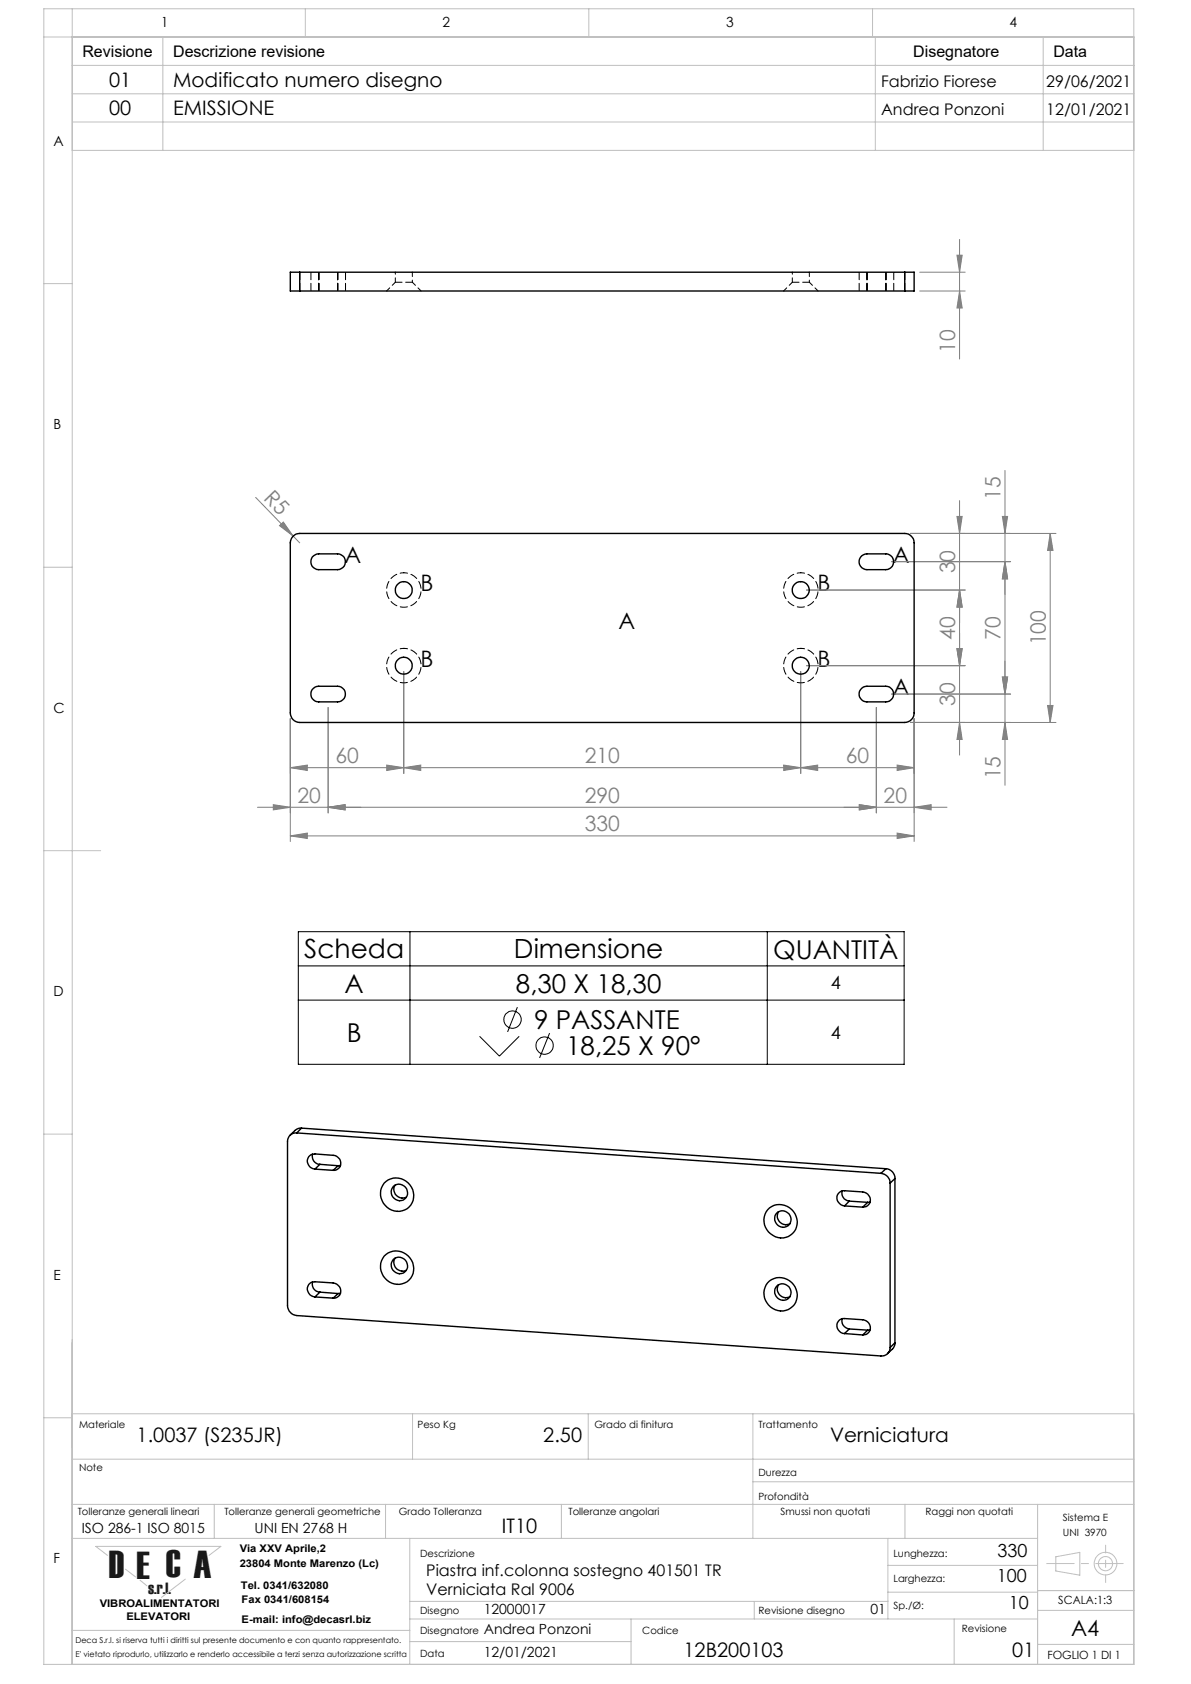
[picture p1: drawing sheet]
<svg xmlns="http://www.w3.org/2000/svg" width="210mm" height="297mm" viewBox="0 0 210 297" stroke-linecap="round" stroke-linejoin="round" font-family="sans-serif">
<g fill="none" stroke="#000" stroke-width=".18">
<path d="M52.6 164.3h106.8v23.4h-106.8zM52.6 176.4h106.8M52.6 170.4h106.8M72.3 164.3v23.4M91.2 177.6l-1.7 4.4M135.3 164.3v23.4M84.6 182.8l3.5 3.5 3.4-3.5M96.9 182.2l-1.8 4.4"/>
<circle cx="90.4" cy="179.8" r="1.53"/>
<circle cx="96" cy="184.4" r="1.53"/>
</g>
<g fill="none" stroke="#808080" stroke-width=".18">
<path d="M162.2 51.3h8M162.2 48h8M168.7 45h1l-.5 3zM169.2 51.3l.5 3h-1zM169.2 42.2v21.1M45.1 87.7l7.7 8M49.3 92.7l.7-.6 1.7 2.4zM157.2 99.1h21M160.5 94.1h25.7M168.7 91.1h1l-.5 3zM169.2 88.3v44.9M176.7 91.1h1l-.5 3z"/>
<path d="M177.2 83v55.5M177.2 99.1l.5 3h-1zM185.2 94.1l.5 3h-1zM185.2 94.1v33.3M71.2 118.4v18M141.2 118.4v18M142.2 117.4h28M142.2 104.1h28M168.7 114.4h1l-.5 3zM169.2 104.1l.5 3h-1zM176.7 119.4h1l-.5 3zM51.2 126.7v21.7"/>
<path d="M51.2 135.4l3-.5v1zM51.2 135.4h110M57.9 124.8v18.6M68.2 134.9l3 .5-3 .5zM71.2 135.4l3-.5v1zM138.2 134.9l3 .5-3 .5zM141.2 135.4l3-.5v1zM154.5 124.8v18.6M157.2 122.4h21M158.2 134.9l3 .5-3 .5zM160.5 127.4h25.7M161.2 126.7v21.7"/>
<path d="M169.2 127.4l.5 3h-1zM177.2 127.4l.5 3h-1zM184.7 124.4h1l-.5 3zM45.4 142.4h121.6M48.2 141.9l3 .5-3 .4zM51.2 147.4l3-.5v1zM51.2 147.4h110M57.9 142.4l3-.5v.9zM151.5 141.9l3 .5-3 .4zM158.2 146.9l3 .5-3 .5zM161.2 142.4l3-.5v.9z"/>
</g>
<g fill="none" stroke="#c0c0c0" stroke-width=".18">
<path d="M7.7 1.5h192.2v292h-192.2zM7.7 6.5h192.2M12.7 1.5v292M12.7 11.5h187.2M12.7 16.5h187.2M28.7 6.5v20M53.8 1.5v5M103.8 1.5v5M153.8 1.5v5M154.3 6.5v20M183.9 6.5v20M12.7 21.5h187.2"/>
<path d="M12.7 26.5h187.2M7.7 50h5M7.7 100h5M7.7 150h10M7.7 200h5M7.7 250h5M12.7 257.3h187.2M12.7 249.3h187.2M72.7 249.3v8M103.7 249.3v8M132.8 249.3v22M12.7 271.3h170.3"/>
<path d="M12.7 265.3h187.2M18.9 274.3l-2-1.6h22l-2 1.6M22.1 276.8l1.8 1.3M24.7 278.7l1.2 1M32.7 278.5l-4.2 3.2M37.8 265.3v6M68 265.3v6M72.2 271.3v22.2M99 265.3v6M132.8 261.3h67.1M156.6 271.3v14.2M156.6 276.1h26.4"/>
<path d="M159.6 265.3v6M183 265.3v28.2M186.2 274.6l4.2-.8v4l-4.2-.7zM12.7 287.5h59.6M72.2 285.5h110.8M72.2 289.5h39.1M72.2 282.4h84.4M111.3 285.5v8M133 282.4v3.1M156.6 280.8h26.4M168.2 285.5v8M183 290h16.9"/>
<path d="M183 284h16.9M183 280.5h16.9"/>
<circle cx="194.9" cy="275.8" r="1.24"/>
<circle cx="194.9" cy="275.8" r="2"/>
</g>
<path d="M184.6 275.8h13.4" fill="none" stroke="#c0c0c0" stroke-width=".18" stroke-dasharray="15.2 1.3 1.3 1.3" stroke-dashoffset="10.4"/>
<path d="M194.9 272.5v6.6" fill="none" stroke="#c0c0c0" stroke-width=".18" stroke-dasharray="15.2 1.3 1.3 1.3" stroke-dashoffset="13.8"/>
<g fill="#808080">
<path d="M49.3 92.7l.7-.6 1.7 2.4z"/>
<path d="M57.9 142.4l3-.5v.9zM48.2 141.9l3 .5-3 .4z"/>
<path d="M151.5 141.9l3 .5-3 .4zM57.9 142.4l3-.5v.9z"/>
<path d="M151.5 141.9l3 .5-3 .4zM161.2 142.4l3-.5v.9z"/>
<path d="M68.2 134.9l3 .5-3 .5zM51.2 135.4l3-.5v1z"/>
<path d="M141.2 135.4l3-.5v1zM158.2 134.9l3 .5-3 .5zM51.2 147.4l3-.5v1zM158.2 146.9l3 .5-3 .5z"/>
<path d="M138.2 134.9l3 .5-3 .5zM71.2 135.4l3-.5v1z"/>
<path d="M168.7 114.4h1l-.5 3zM169.2 104.1l.5 3h-1z"/>
<path d="M169.2 51.3l.5 3h-1zM168.7 45h1l-.5 3z"/>
<path d="M169.2 104.1l.5 3h-1zM168.7 91.1h1l-.5 3zM177.2 99.1l.5 3h-1zM176.7 91.1h1l-.5 3zM177.2 127.4l.5 3h-1zM176.7 119.4h1l-.5 3z"/>
<path d="M168.7 114.4h1l-.5 3zM169.2 127.4l.5 3h-1zM177.2 99.1l.5 3h-1zM176.7 119.4h1l-.5 3zM185.2 94.1l.5 3h-1zM184.7 124.4h1l-.5 3z"/>
</g>
<g fill="none" stroke="#000" stroke-width=".25">
<path d="M52.8 48h-1.6v3.3h1.6M52.8 48v3.3M52.8 51.3h106.7M52.8 48h106.7M159.5 48h1.7v3.3h-1.7M159.5 48v3.3M51.7 94.6a1.4 1.4 0 0 1 1.1-.5h106.7a1.69 1.69 0 0 1 1.7 1.6v30a1.69 1.69 0 0 1-1.7 1.7h-106.7a1.69 1.69 0 0 1-1.6-1.7v-30l.1-.6zM55.3 98l.5-.3h.4h3.3a1.39 1.39 0 0 1 1.4 1.4 1.39 1.39 0 0 1-1.4 1.4h-3.3a1.39 1.39 0 0 1-1.3-.9 1.39 1.39 0 0 1 .4-1.6zM151.9 98l1-.3h3.3a1.39 1.39 0 0 1 1.4 1.4 1.39 1.39 0 0 1-1.4 1.4h-3.3a1.39 1.39 0 0 1-1.3-.9 1.39 1.39 0 0 1 .3-1.6zM55.3 121.4l.3-.2 .6-.2h3.3a1.38 1.38 0 0 1 1.4 1.4 1.38 1.38 0 0 1-1.4 1.4h-3.3a1.36 1.36 0 0 1-1.3-.9 1.36 1.36 0 0 1 .4-1.5zM151.9 121.4l.3-.2 .7-.2h3.3a1.38 1.38 0 0 1 1.4 1.4 1.38 1.38 0 0 1-1.4 1.4h-3.3a1.36 1.36 0 0 1-1.3-.9 1.36 1.36 0 0 1 .3-1.5zM52.3 199.8a1.51 1.51 0 0 0-1.6 1.5v29a1.83 1.83 0 0 0 1.6 1.7l103 7.1a1.46 1.46 0 0 0 1.7-1.4"/>
<path d="M52.3 199.8l103 7.1M53.2 199l-.9 .2-1.1 1M53.2 199l-.9 .8M53.2 199l103 7.1M55.1 203.5a1.41 1.41 0 0 0 1.3 1.8M55.5 206.2a1.34 1.34 0 0 1-1.3-1.3 1.34 1.34 0 0 1 1.3-1.4l3.2 .3a1.32 1.32 0 0 1 1.4 1.3 1.32 1.32 0 0 1-1.4 1.3M55.5 206.2l3.2 .2M56.4 205.3l-.9 .9M56.4 205.3l3.2 .3M59.6 205.6l-.9 .8M60 205.6h-.4M67.7 208.7a3 3 0 0 1 4.4 .1 3 3 0 0 1-.3 4.4 3.1 3.1 0 0 1-3.9-.6 3.1 3.1 0 0 1-.2-3.9z"/>
<path d="M69.4 209.2a1.47 1.47 0 0 1 2.3 .5 1.47 1.47 0 0 1-1.3 2.1 1.53 1.53 0 0 1-1.3-1 1.53 1.53 0 0 1 .3-1.6zM69.6 209a1.52 1.52 0 0 0 .3 1.8 1.52 1.52 0 0 0 1.7 .3M135.4 213.4a3 3 0 0 1 4.3 .1 3 3 0 0 1-.3 4.3 3.1 3.1 0 0 1-3.9-.5 3.1 3.1 0 0 1-.1-3.9zM137 213.9a1.46 1.46 0 0 1 2.3 .5 1.46 1.46 0 0 1-1.3 2.1 1.53 1.53 0 0 1-1.3-1 1.53 1.53 0 0 1 .3-1.6zM137.3 213.7a1.52 1.52 0 0 0 .2 1.8 1.52 1.52 0 0 0 1.8 .3M148.5 210a1.45 1.45 0 0 0 1.3 1.8M148.9 212.7a1.34 1.34 0 0 1-1.3-1.4 1.34 1.34 0 0 1 1.3-1.3l3.2 .2a1.34 1.34 0 0 1 1.4 1.4 1.34 1.34 0 0 1-1.4 1.3M148.9 212.7l3.2 .2M149.8 211.8l-.9 .9M149.8 211.8l3.2 .3M153 212.1l-.9 .8M153.4 212l-.4 .1"/>
<path d="M155.3 206.9a1.75 1.75 0 0 1 1.7 1.8M156.2 206.1a1.69 1.69 0 0 1 1.6 1.8M156.2 206.1l-.9 .8M157 208.7v29M157.8 207.9l-.8 .8M157.8 207.9v28.9M55.1 226.1a1.41 1.41 0 0 0 1.3 1.8M55.5 228.7a1.34 1.34 0 0 1-1.3-1.3 1.34 1.34 0 0 1 1.3-1.3l3.2 .2a1.34 1.34 0 0 1 1.4 1.3 1.34 1.34 0 0 1-1.4 1.3M55.5 228.7l3.2 .2M56.4 227.9l-.9 .8M56.4 227.9l3.2 .2M59.6 228.1l-.9 .8"/>
<path d="M60 228.1h-.4M67.7 221.5a3 3 0 0 1 4.4 .2 3 3 0 0 1-.3 4.4 3.1 3.1 0 0 1-3.9-.6 3.1 3.1 0 0 1-.2-4zM69.4 222.1a1.47 1.47 0 0 1 2.3 .5 1.47 1.47 0 0 1-1.3 2 1.53 1.53 0 0 1-1.3-.9 1.53 1.53 0 0 1 .3-1.6zM69.6 221.9a1.52 1.52 0 0 0 .3 1.8 1.52 1.52 0 0 0 1.7 .3M135.4 226.2a3 3 0 0 1 4.3 .1 3 3 0 0 1-.3 4.4 3.1 3.1 0 0 1-3.9-.5 3.1 3.1 0 0 1-.1-4zM137 226.8a1.46 1.46 0 0 1 2.3 .5 1.46 1.46 0 0 1-1.3 2 1.53 1.53 0 0 1-1.3-.9 1.53 1.53 0 0 1 .3-1.6zM137.3 226.6a1.52 1.52 0 0 0 .2 1.8 1.52 1.52 0 0 0 1.8 .3M148.5 232.6a1.45 1.45 0 0 0 1.3 1.8M148.9 235.2a1.32 1.32 0 0 1-1.3-1.3 1.32 1.32 0 0 1 1.3-1.4l3.2 .3a1.34 1.34 0 0 1 1.4 1.3 1.34 1.34 0 0 1-1.4 1.3M148.9 235.2l3.2 .2M149.8 234.4l-.9 .8M149.8 234.4l3.2 .2"/>
<path d="M153 234.6l-.9 .8M153.4 234.6h-.4M157.8 236.8v.3a2.7 2.7 0 0 1-1.3 1.6M157.8 236.8l-.8 .9"/>
<circle cx="71.2" cy="104.1" r="1.49"/>
<circle cx="71.2" cy="117.4" r="1.49"/>
<circle cx="141.2" cy="117.4" r="1.49"/>
<circle cx="141.2" cy="104.1" r="1.49"/>
</g>
<path d="M71.2 114.3a3 3 0 0 1 2.7 4.5 3 3 0 0 1-5.1 .4 3 3 0 0 1 1.9-4.8l.5-.1M71.2 101a3 3 0 0 1 2.7 4.4 3 3 0 0 1-5.1 .5 3 3 0 0 1 1.9-4.8l.5-.1M141.2 114.3a3 3 0 0 1 2.7 4.5 3 3 0 0 1-5.1 .4 3 3 0 0 1 1.9-4.8l.5-.1M141.2 101a3 3 0 0 1 2.7 4.4 3 3 0 0 1-5.1 .5 3 3 0 0 1 1.9-4.8l.5-.1" fill="none" stroke="#000" stroke-width=".18" stroke-dasharray="1.3 .6" stroke-dashoffset=".6"/>
<path d="M52.9 51.3v-3.3M54.8 48v3.3M56.2 48v3.3M59.5 48v3.3M60.9 51.3v-3.3M151.5 48v3.3M152.9 48v3.3M156.2 48v3.3M157.6 51.3v-3.3M159.5 48v3.3" fill="none" stroke="#000" stroke-width=".18" stroke-dasharray="1.3 .6" stroke-dashoffset="-.1"/>
<path d="M72.7 49.8h-3M142.7 49.8h-3" fill="none" stroke="#000" stroke-width=".18" stroke-dasharray="1.3 .6" stroke-dashoffset=".1"/>
<path d="M69.7 49.8l-1.5 1.5M74.2 51.3l-1.5-1.5M139.7 49.8l-1.5 1.5M144.2 51.3l-1.5-1.5" fill="none" stroke="#000" stroke-width=".18" stroke-dasharray="1.3 .6" stroke-dashoffset=".5"/>
<path d="M69.7 48v1.8M72.7 49.8v-1.8M139.7 48v1.8M142.7 49.8v-1.8" fill="none" stroke="#000" stroke-width=".18" stroke-dasharray="1.3 .6" stroke-dashoffset=".9"/>
<text font-size="6.9" fill="#191924" x="19.2" y="278.3">D E C A</text>
<g font-size="4.7">
<text x="53.7" y="169">Scheda</text>
<text x="90.6" y="169">Dimensione</text>
</g>
<g font-size="4.6">
<text x="136.3" y="169.1">QUANTITÀ</text>
<text x="60.8" y="175.1">A</text>
<text x="91" y="175.1">8,30 X 18,30</text>
<text x="61.1" y="183.8">B</text>
<text x="94.2" y="181.5">9 PASSANTE</text>
<text x="99.8" y="186.1">18,25 X 90°</text>
</g>
<g font-size="4">
<text x="60.7" y="99.3">A</text>
<text x="157.4" y="99.3">A</text>
<text x="74.2" y="104.2">B</text>
<text x="144.2" y="104.2">B</text>
<text x="109.1" y="111">A</text>
<text x="74.2" y="117.6">B</text>
<text x="144.2" y="117.6">B</text>
<text x="157.4" y="122.7">A</text>
</g>
<text font-size="3.9" x="188.8" y="288.6">A4</text>
<g font-size="3.7" fill="#808080">
<text x="168.4" y="62.3" transform="rotate(-90 168.4 62.3)">10</text>
<text x="46.3" y="87.9" transform="rotate(46 46.3 87.9)">R5</text>
<text x="176.4" y="88.1" transform="rotate(-90 176.4 88.1)">15</text>
<text x="168.4" y="101.1" transform="rotate(-90 168.4 101.1)">30</text>
<text x="168.4" y="112.8" transform="rotate(-90 168.4 112.8)">40</text>
<text x="176.4" y="112.8" transform="rotate(-90 176.4 112.8)">70</text>
<text x="184.4" y="113.8" transform="rotate(-90 184.4 113.8)">100</text>
<text x="168.4" y="124.5" transform="rotate(-90 168.4 124.5)">30</text>
<text x="59.1" y="134.6">60</text>
<text x="103.1" y="134.6">210</text>
<text x="149.1" y="134.6">60</text>
<text x="176.4" y="137.5" transform="rotate(-90 176.4 137.5)">15</text>
<text x="52.5" y="141.6">20</text>
<text x="103.1" y="141.6">290</text>
<text x="155.8" y="141.6">20</text>
<text x="103.1" y="146.6">330</text>
</g>
<g font-size="3.5">
<text x="19.2" y="15.4">01</text>
<text x="30.5" y="15.4">Modificato numero disegno</text>
<text x="19.2" y="20.3">00</text>
<text x="30.5" y="20.3">EMISSIONE</text>
<text x="24.1" y="254.4">1.0037 (S235JR)</text>
<text x="95.8" y="254.4">2.50</text>
<text x="146.4" y="254.4">Verniciatura</text>
<text x="88.5" y="270.4">IT10</text>
<text x="120.5" y="292.3">12B200103</text>
<text x="178.5" y="292.3">01</text>
</g>
<g font-size="3.2">
<text x="146.5" y="174.5">4</text>
<text x="146.5" y="183.2">4</text>
<text x="175.9" y="274.6">330</text>
<text x="175.8" y="279.1">100</text>
<text x="177.9" y="283.7">10</text>
</g>
<text font-size="2.9" fill="#191924" x="26.1" y="281.2">s.r.l.</text>
<g font-size="2.8">
<text x="14.5" y="10">Revisione</text>
<text x="30.5" y="10">Descrizione revisione</text>
<text x="161" y="10">Disegnatore</text>
<text x="185.7" y="10">Data</text>
<text x="155.4" y="15.4">Fabrizio Fiorese</text>
<text x="184.5" y="15.4">29/06/2021</text>
<text x="155.4" y="20.3">Andrea Ponzoni</text>
<text x="184.5" y="20.3">12/01/2021</text>
<text x="75.2" y="278">Piastra inf.colonna sostegno 401501 TR</text>
<text x="75.2" y="281.2">Verniciata Ral 9006</text>
</g>
<g font-size="2.5">
<text x="28.4" y="4.7">1</text>
<text x="78" y="4.7">2</text>
<text x="128" y="4.7">3</text>
<text x="178" y="4.7">4</text>
<text x="9.4" y="25.7">A</text>
<text x="9.4" y="75.7">B</text>
<text x="9.4" y="125.7">C</text>
<text x="9.4" y="175.7">D</text>
<text x="9.4" y="225.7">E</text>
<text x="9.4" y="275.7">F</text>
<text x="14.4" y="270.4">ISO 286-1 ISO 8015</text>
<text x="44.9" y="270.4">UNI EN 2768 H</text>
<text x="85.3" y="284.7">12000017</text>
<text x="153.5" y="284.7">01</text>
<text x="85.3" y="288.2">Andrea Ponzoni</text>
<text x="85.3" y="292.3">12/01/2021</text>
</g>
<g font-size="2">
<text x="186.6" y="282.9">SCALA:1:3</text>
<text x="184.7" y="292.5">FOGLIO 1 DI 1</text>
</g>
<g font-size="1.9">
<text x="42.3" y="273.7">Via XXV Aprile,2</text>
<text x="42.3" y="276.3">23804 Monte Marenzo (Lc)</text>
<text x="42.5" y="280.2">Tel. 0341/632080</text>
<text x="17.6" y="283.5">VIBROALIMENTATORI</text>
<text x="22.3" y="285.7">ELEVATORI</text>
<text x="42.6" y="286.3">E-mail: info@decasrl.biz</text>
<text x="42.6" y="282.6">Fax 0341/608154</text>
</g>
<g font-size="1.8">
<text x="13.9" y="251.9">Materiale</text>
<text x="73.6" y="251.9">Peso Kg</text>
<text x="104.8" y="251.9">Grado di finitura</text>
<text x="133.8" y="251.9">Trattamento</text>
<text x="13.9" y="259.4">Note</text>
<text x="133.7" y="260.3">Durezza</text>
<text x="13.7" y="267.3">Tolleranze generali lineari</text>
<text x="39.6" y="267.3">Tolleranze generali geometriche</text>
<text x="70.3" y="267.3">Grado Tolleranza</text>
<text x="100.2" y="267.3">Tolleranze angolari</text>
<text x="133.7" y="264.5">Profondità</text>
<text x="137.6" y="267.3">Smussi non quotati</text>
<text x="163.2" y="267.3">Raggi non quotati</text>
<text x="187.4" y="268.2">Sistema E</text>
<text x="74.1" y="274.6">Descrizione</text>
<text x="157.5" y="274.6">Lunghezza:</text>
<text x="187.4" y="271">UNI 3970</text>
<text x="157.5" y="279.1">Larghezza:</text>
<text x="74.1" y="284.7">Disegno</text>
<text x="133.7" y="284.7">Revisione disegno</text>
<text x="157.5" y="283.7">Sp./Ø:</text>
<text x="169.6" y="287.8">Revisione</text>
<text x="74.1" y="292.3">Data</text>
<text x="74.1" y="288.2">Disegnatore</text>
<text x="113.2" y="288.2">Codice</text>
</g>
<g font-size="1.4">
<text x="13.3" y="289.8">Deca S.r.l. si riserva tutti i diritti sul presente documento e con quanto rappresentato.</text>
<text x="13.3" y="292.3">E' vietato riprodurlo, utilizzarlo e renderlo accessibile a terzi senza autorizzazione scritta</text>
</g>
</svg>
